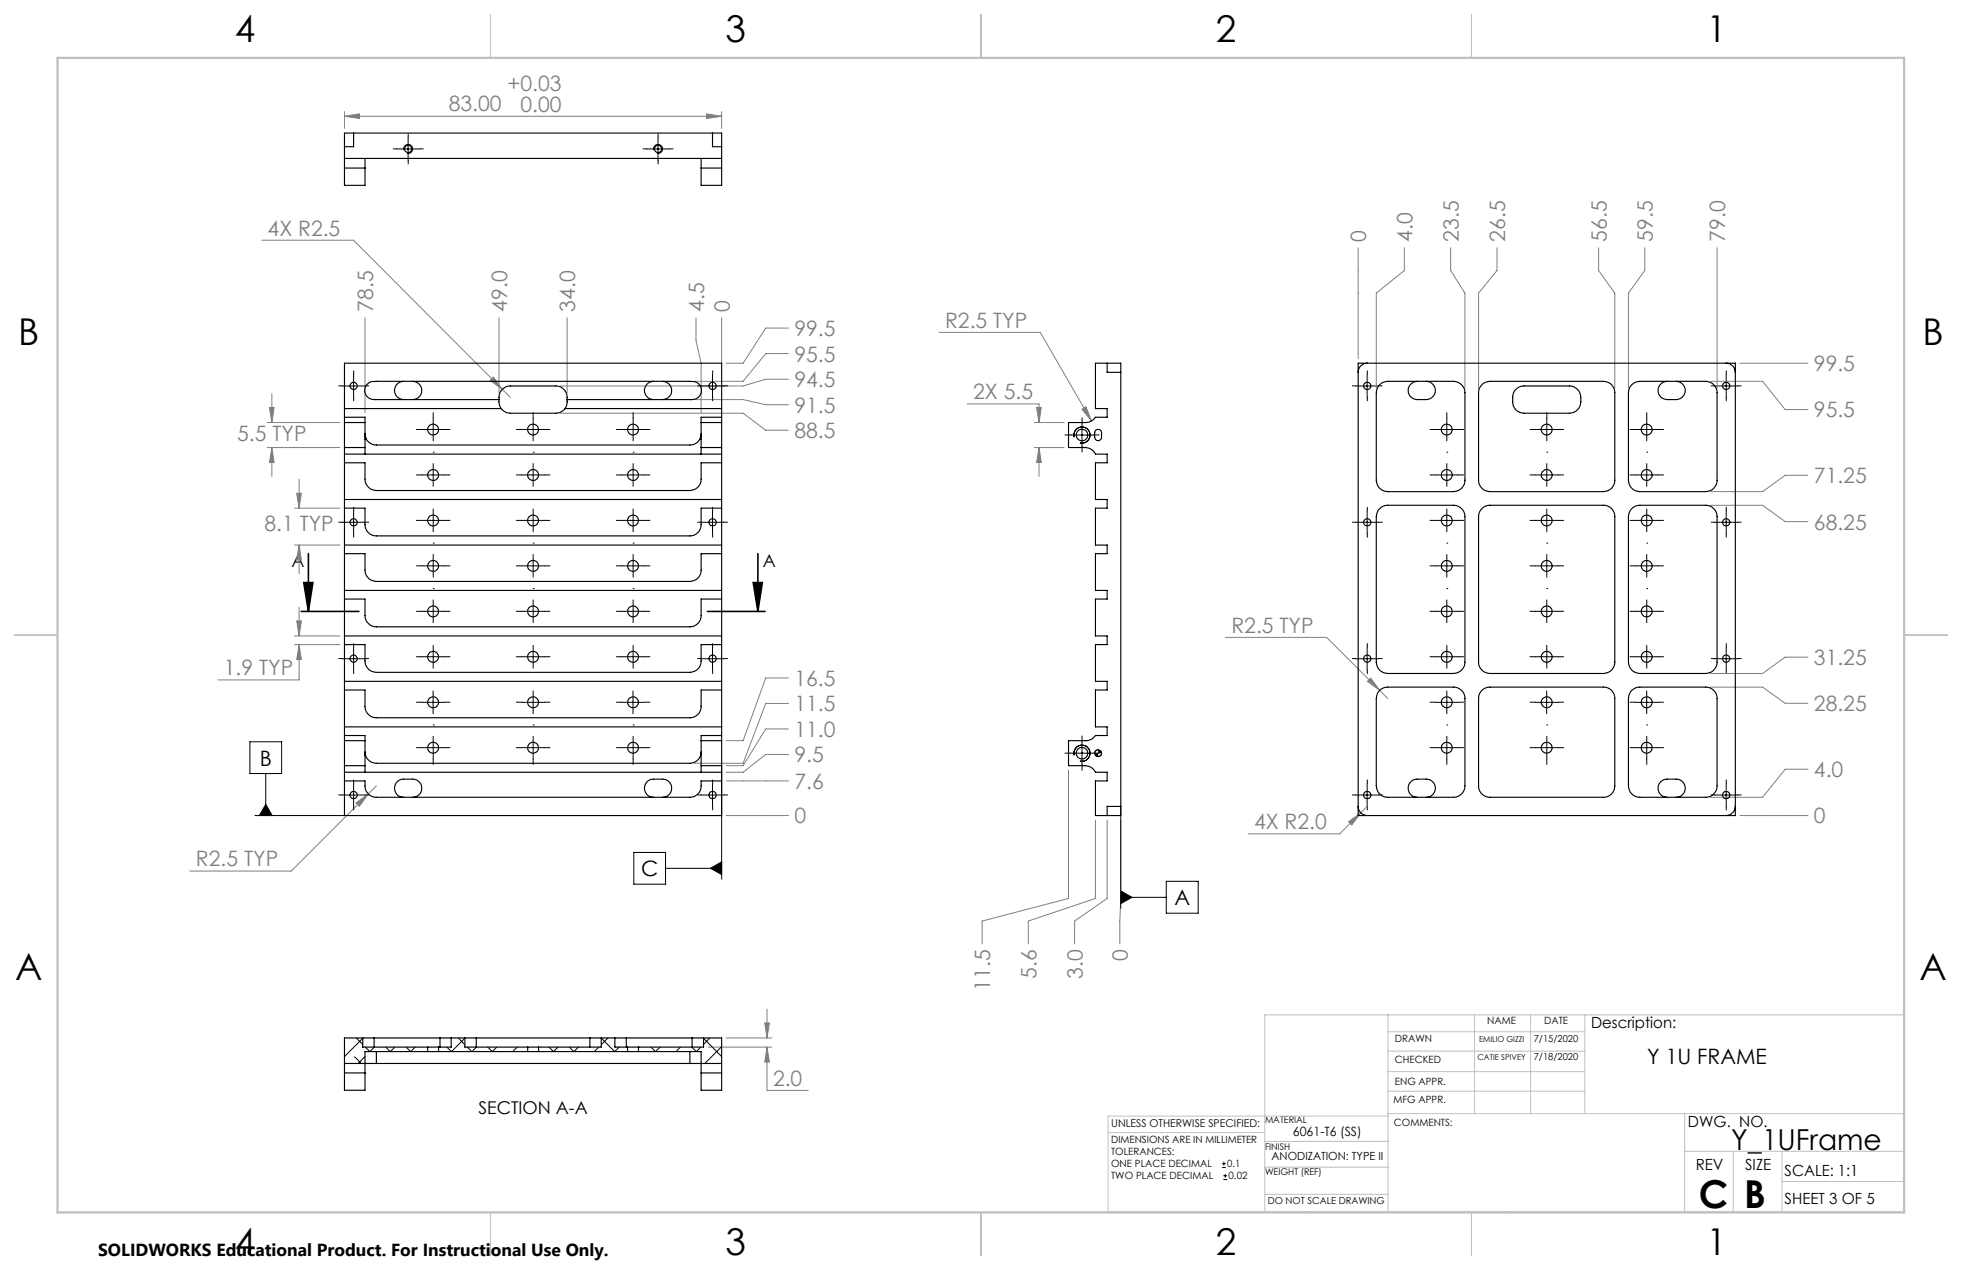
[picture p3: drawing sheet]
<svg xmlns="http://www.w3.org/2000/svg" width="432mm" height="279mm" viewBox="0 0 432 279" stroke-linecap="round" stroke-linejoin="round" font-family="sans-serif">
<g fill="none" stroke="#000" stroke-width=".22">
<path d="M87.3 32.8h5M88.9 33a.99 .99 0 0 1 .8-1.2 .99 .99 0 0 1 1.1 1.1 .99 .99 0 0 1-1.2 .8M89.8 30.3v5M142.3 32.8h5M143.9 33a.99 .99 0 0 1 .8-1.2 .99 .99 0 0 1 1.1 1.1 .99 .99 0 0 1-1.2 .8M144.8 30.3v5M75.3 84.9h5M77.8 82.4v5M154.3 84.9h5M156.8 82.4v5M235.6 95.7h5M236.4 96.2a1.79 1.79 0 0 1 1.6-2.3 1.79 1.79 0 0 1 1.9 2 1.79 1.79 0 0 1-2.2 1.5"/>
<path d="M238.1 93.2v5M298.4 84.9h5M300.9 82.4v5M377.4 84.9h5M379.9 82.4v5M75.3 114.9h5M77.8 112.4v5M154.3 114.9h5M156.8 112.4v5M298.4 114.9h5M300.9 112.4v5M377.4 114.9h5"/>
<path d="M379.9 112.4v5M75.3 144.9h5M77.8 142.4v5M92.8 154.5h5M95.3 152v5M114.8 154.5h5M117.3 152v5M136.8 154.5h5M139.3 152v5M154.3 144.9h5M156.8 142.4v5M298.4 144.9h5"/>
<path d="M300.9 142.4v5M315.9 154.5h5M318.4 152v5M337.9 154.5h5M340.4 152v5M359.9 154.5h5M362.4 152v5M377.4 144.9h5M379.9 142.4v5M55 163.2h7v7h-7zM56.1 179.4h19.7M58.5 177l1.4 2.4h-2.8z"/>
<path d="M58.5 170.2v9.2M75.3 174.9h5M77.8 172.4v5M154.3 174.9h5M156.8 172.4v5M158.8 168.5v24.9M235.6 165.7h5M236.4 166.2a1.78 1.78 0 0 1 1.6-2.3 1.78 1.78 0 0 1 1.9 2 1.78 1.78 0 0 1-2.2 1.5M238.1 163.2v5M241.7 165a.78 .78 0 0 0-.8 .7M242.4 165.7a.72 .72 0 0 1-.7 .7M246.7 177.4v22.4"/>
<path d="M298.4 174.9h5M300.9 172.4v5M377.4 174.9h5M379.9 172.4v5M139.5 187.5h7v7h-7zM146.5 191h12.3M156.4 191l2.4-1.4v2.8zM246.7 196l2.4 1.4-2.4 1.4zM246.7 197.4h10M256.7 193.9h7v7h-7zM269 256.9h.8M269 256h.8"/>
<path d="M269.2 259.5h.9M269.2 258.7h.9M269.3 255.6v.8M269.7 258.3v.8"/>
</g>
<path d="M66.3 134.5h12.7M66.9 128.2h2l-1 6.3zM67.9 121.8v12.7M155.7 134.5h12.7M165.8 128.2h2l-1 6.3zM166.8 121.8v12.7" fill="none" stroke="#000" stroke-width=".35"/>
<g fill="none" stroke="#808080" stroke-width=".22">
<path d="M75.8 25.6l3.3-.6v1.1zM75.8 24.6v3.7M75.8 25.6h83M155.5 25l3.3 .6-3.3 .5zM158.8 24.6v3.7M57.6 52.8h20.2l34.5 34.6M298.9 54.5v24.4M309.1 54.5v5l-6.2 5v20.9M319.3 54.5v5l3.1 5v20.9M329.5 54.5v5l-4.1 5v20.9M351.8 54.5v5l3.6 5v20.9M362 54.5v5l-3.6 5v20.9"/>
<path d="M377.9 54.5v30.9M80.3 69.9v20.9M109.8 69.9v16.5M124.8 69.9v16.5M153.2 69.9v5l1.1 5v10.9M158.8 69.9v10M173.5 77.8h-5l-5 6.1h-10.7M173.5 72.2h-5l-5 7.7h-3.7M206.7 73.1h22.3l11.2 19.5M382.9 79.9h15M58.8 93h16M58.8 98.5h16"/>
<path d="M59.3 89.6h1l-.5 3.4zM59.8 86.6v6.4M59.8 98.5v6.3M59.8 98.5l.5 3.2h-1zM108.6 82.9l2 2.8-2.8-2zM123.3 90.9h40.2l5 3.8h5M153 87.9h10.5l5 1.1h5M173.5 83.4h-5l-5 1.5h-40.2M212.9 88.9h15.8v4.1M227.6 93h6.6M227.6 98.5h6.6M228.1 89.6h1.1l-.5 3.4z"/>
<path d="M228.7 98.5v6.3M228.7 98.5l.5 3.2h-1.1zM238.1 90l.9-.5 1.2 3.1zM376.4 83.9h11.5l5 6.2h5M64.8 111.8h10M64.8 119.9h10M65.3 108.5h1l-.5 3.3zM65.8 105.4v6.4M65.8 119.9v6.4M65.8 119.9l.5 3.3h-1zM376.4 111.2h11.5l5 3.6h5M397.9 104.6h-5l-5 3.6h-11.5"/>
<path d="M64.8 139.9h10M65.3 136.6h1l-.5 3.3zM65.8 133.6v6.3M64.8 141.8h10M65.8 141.8v7.8h-17.8M65.8 141.8l.5 3.3h-1zM173.5 149.2h-5l-5 13.7h-3.7M173.5 154.8h-5l-5 13.1h-10.7M269.7 140.2h22.3l11.6 11.7M301.7 149.2l1.9 2.7-2.6-2zM303.6 151.9l1.8 1.8M376.4 151.2h11.5l5 3.5h5"/>
<path d="M397.9 144.6h-5l-5 3.6h-11.5M78.4 176.6l2.7-1.9-2 2.7zM82.8 172.9l-18.7 18.7h-22.3M159.8 179.4h13.7M159.8 171.8h13.7M173.5 166h-5l-5 3.9h-3.7M173.5 160.4h-5l-5 8.1h-3.7M235.2 169.4v28.3l-19.1 4.9v5M300.9 177.4l-6 6h-20.2M382.9 179.4h15M397.9 169.2h-5l-5 6.2h-11.5M241.1 180.4v17.3l-14.8 4.9v5"/>
<path d="M243.7 180.4v17.3l-7.2 4.9v5M246.7 180.4v17.3l-.2 9.9M296.8 180.8l2.7-2-2 2.7zM155.8 230.4h14M159.8 228.4h10M168.3 225h1l-.5 3.4zM168.8 230.4l.5 3.2h-1zM168.8 230.4v9.5h9.1M168.8 222v6.4"/>
</g>
<g fill="none" stroke="#000" stroke-width=".22" stroke-dasharray="15.2 1.3 1.3 1.3">
<path d="M87.3 32.8h-.8M89.8 30.3v-.9M89.8 35.3v.8M92.3 32.8h.8M142.3 32.8h-.8M144.8 30.3v-.9M144.8 35.3v.8M147.3 32.8h.8M75.3 84.9h-.8M77.8 82.4v-.8M77.8 87.4v.8M80.3 84.9h.8"/>
<path d="M92.8 94.5h-1.2M95.3 94.5v-2.5M95.3 94.5h-2.5M95.3 94.5v2.5M95.3 94.5h2.5M95.3 92v-1.2M95.3 99.5h.1M97.8 94.5h1.2M114.8 94.5h-1.2M117.3 94.5v-2.5M117.3 94.5h-2.5M117.3 94.5v2.5"/>
<path d="M117.3 94.5h2.5M117.3 92v-1.2M117.3 99.5h.1M119.8 94.5h1.2M136.8 94.5h-1.2M139.3 94.5v-2.5M139.3 94.5h-2.5M139.3 94.5v2.5M139.3 94.5h2.5M139.3 92v-1.2M139.3 99.5h.1M141.8 94.5h1.2"/>
<path d="M154.3 84.9h-.8M156.8 82.4v-.8M156.8 87.4v.8M159.3 84.9h.8M235.6 95.7h-1.2M238.1 93.2v-1.3M238.1 98.2v1.3M240.6 95.7h1.3M298.4 84.9h-.8M300.9 82.4v-.8M300.9 87.4v.8M303.4 84.9h.8"/>
<path d="M315.9 94.5h-1.2M318.4 94.5v-2.5M318.4 94.5h-2.5M318.4 94.5v2.5M318.4 94.5h2.5M318.4 92v-1.2M318.4 99.5h.1M320.9 94.5h1.2M337.9 94.5h-1.2M340.4 99.5h.1M340.4 94.5v-2.5M340.4 94.5h-2.5"/>
<path d="M340.4 94.5v2.5M340.4 94.5h2.5M340.4 92v-1.2M342.9 94.5h1.2M359.9 94.5h-1.2M362.4 99.5h.1M362.4 94.5v-2.5M362.4 94.5h-2.5M362.4 94.5v2.5M362.4 94.5h2.5M362.4 92v-1.2M364.9 94.5h1.2"/>
<path d="M377.4 84.9h-.8M379.9 82.4v-.8M379.9 87.4v.8M382.4 84.9h.8M75.3 114.9h-.8M77.8 112.4v-.8M77.8 117.4v.8M80.3 114.9h.8M92.8 114.5h-1.2M92.8 104.5h-1.2M95.3 114.5v-2.5M95.3 114.5h-2.5"/>
<path d="M95.3 114.5v2.5M95.3 114.5h2.5M95.3 104.5v-2.5M95.3 104.5h-2.5M95.3 104.5v2.5M95.3 104.5h2.5M95.3 119.5h.1M97.8 114.5h1.2M97.8 104.5h1.2M114.8 114.5h-1.2M114.8 104.5h-1.2M117.3 114.5v-2.5"/>
<path d="M117.3 114.5h-2.5M117.3 114.5v2.5M117.3 114.5h2.5M117.3 104.5v-2.5M117.3 104.5h-2.5M117.3 104.5v2.5M117.3 104.5h2.5M117.3 119.5h.1M119.8 114.5h1.2M119.8 104.5h1.2M136.8 114.5h-1.2M136.8 104.5h-1.2"/>
<path d="M139.3 114.5v-2.5M139.3 114.5h-2.5M139.3 114.5v2.5M139.3 114.5h2.5M139.3 104.5v-2.5M139.3 104.5h-2.5M139.3 104.5v2.5M139.3 104.5h2.5M139.3 119.5h.1M141.8 114.5h1.2M141.8 104.5h1.2M154.3 114.9h-.8"/>
<path d="M156.8 112.4v-.8M156.8 117.4v.8M159.3 114.9h.8M298.4 114.9h-.8M300.9 112.4v-.8M300.9 117.4v.8M303.4 114.9h.8M315.9 114.5h-1.2M315.9 104.5h-1.2M318.4 114.5v-2.5M318.4 114.5h-2.5M318.4 114.5v2.5"/>
<path d="M318.4 114.5h2.5M318.4 104.5v-2.5M318.4 104.5h-2.5M318.4 104.5v2.5M318.4 104.5h2.5M318.4 119.5h.1M320.9 114.5h1.2M320.9 104.5h1.2M337.9 114.5h-1.2M337.9 104.5h-1.2M340.4 119.5h.1M340.4 114.5v-2.5"/>
<path d="M340.4 114.5h-2.5M340.4 114.5v2.5M340.4 114.5h2.5M340.4 104.5v-2.5M340.4 104.5h-2.5M340.4 104.5v2.5M340.4 104.5h2.5M342.9 114.5h1.2M342.9 104.5h1.2M359.9 114.5h-1.2M359.9 104.5h-1.2M362.4 119.5h.1"/>
<path d="M362.4 114.5v-2.5M362.4 114.5h-2.5M362.4 114.5v2.5M362.4 114.5h2.5M362.4 104.5v-2.5M362.4 104.5h-2.5M362.4 104.5v2.5M362.4 104.5h2.5M364.9 114.5h1.2M364.9 104.5h1.2M377.4 114.9h-.8M379.9 112.4v-.8"/>
<path d="M379.9 117.4v.8M382.4 114.9h.8M92.8 134.5h-1.2M92.8 124.5h-1.2M95.3 134.5v-2.5M95.3 134.5h-2.5M95.3 134.5v2.5M95.3 134.5h2.5M95.3 124.5v-2.5M95.3 124.5h-2.5M95.3 124.5v2.5M95.3 124.5h2.5"/>
<path d="M95.3 129.5h.1M97.8 134.5h1.2M97.8 124.5h1.2M114.8 134.5h-1.2M114.8 124.5h-1.2M117.3 134.5v-2.5M117.3 134.5h-2.5M117.3 134.5v2.5M117.3 134.5h2.5M117.3 124.5v-2.5M117.3 124.5h-2.5M117.3 124.5v2.5"/>
<path d="M117.3 124.5h2.5M117.3 129.5h.1M119.8 134.5h1.2M119.8 124.5h1.2M136.8 134.5h-1.2M136.8 124.5h-1.2M139.3 134.5v-2.5M139.3 134.5h-2.5M139.3 134.5v2.5M139.3 134.5h2.5M139.3 124.5v-2.5M139.3 124.5h-2.5"/>
<path d="M139.3 124.5v2.5M139.3 124.5h2.5M139.3 129.5h.1M141.8 134.5h1.2M141.8 124.5h1.2M315.9 134.5h-1.2M315.9 124.5h-1.2M318.4 134.5v-2.5M318.4 134.5h-2.5M318.4 134.5v2.5M318.4 134.5h2.5M318.4 124.5v-2.5"/>
<path d="M318.4 124.5h-2.5M318.4 124.5v2.5M318.4 124.5h2.5M318.4 129.5h.1M320.9 134.5h1.2M320.9 124.5h1.2M337.9 134.5h-1.2M337.9 124.5h-1.2M340.4 129.5h.1M340.4 134.5v-2.5M340.4 134.5h-2.5M340.4 134.5v2.5"/>
<path d="M340.4 134.5h2.5M340.4 124.5v-2.5M340.4 124.5h-2.5M340.4 124.5v2.5M340.4 124.5h2.5M342.9 134.5h1.2M342.9 124.5h1.2M359.9 134.5h-1.2M359.9 124.5h-1.2M362.4 129.5h.1M362.4 134.5v-2.5M362.4 134.5h-2.5"/>
<path d="M362.4 134.5v2.5M362.4 134.5h2.5M362.4 124.5v-2.5M362.4 124.5h-2.5M362.4 124.5v2.5M362.4 124.5h2.5M364.9 134.5h1.2M364.9 124.5h1.2M75.3 144.9h-.8M77.8 142.4v-.8M77.8 147.4v.8M80.3 144.9h.8"/>
<path d="M92.8 154.5h-1.2M92.8 144.5h-1.2M95.3 144.5v-2.5M95.3 144.5h-2.5M95.3 144.5v2.5M95.3 144.5h2.5M95.3 159.5h.1M97.8 154.5h1.2M97.8 144.5h1.2M114.8 154.5h-1.2M114.8 144.5h-1.2M117.3 144.5v-2.5"/>
<path d="M117.3 144.5h-2.5M117.3 144.5v2.5M117.3 144.5h2.5M117.3 159.5h.1M119.8 154.5h1.2M119.8 144.5h1.2M136.8 154.5h-1.2M136.8 144.5h-1.2M139.3 144.5v-2.5M139.3 144.5h-2.5M139.3 144.5v2.5M139.3 144.5h2.5"/>
<path d="M139.3 159.5h.1M141.8 154.5h1.2M141.8 144.5h1.2M154.3 144.9h-.8M156.8 142.4v-.8M156.8 147.4v.8M159.3 144.9h.8M298.4 144.9h-.8M300.9 142.4v-.8M300.9 147.4v.8M303.4 144.9h.8M315.9 154.5h-1.2"/>
<path d="M315.9 144.5h-1.2M318.4 144.5v-2.5M318.4 144.5h-2.5M318.4 144.5v2.5M318.4 144.5h2.5M318.4 159.5h.1M320.9 154.5h1.2M320.9 144.5h1.2M337.9 154.5h-1.2M337.9 144.5h-1.2M340.4 159.5h.1M340.4 144.5v-2.5"/>
<path d="M340.4 144.5h-2.5M340.4 144.5v2.5M340.4 144.5h2.5M342.9 154.5h1.2M342.9 144.5h1.2M359.9 154.5h-1.2M359.9 144.5h-1.2M362.4 159.5h.1M362.4 144.5v-2.5M362.4 144.5h-2.5M362.4 144.5v2.5M362.4 144.5h2.5"/>
<path d="M364.9 154.5h1.2M364.9 144.5h1.2M377.4 144.9h-.8M379.9 142.4v-.8M379.9 147.4v.8M382.4 144.9h.8M75.3 174.9h-.8M77.8 172.4v-.8M77.8 177.4v.8M80.3 174.9h.8M92.8 164.5h-1.2M95.3 164.5v-2.5"/>
<path d="M95.3 164.5h-2.5M95.3 164.5v2.5M95.3 164.5h2.5M95.3 167v1.2M97.8 164.5h1.2M114.8 164.5h-1.2M117.3 164.5v-2.5M117.3 164.5h-2.5M117.3 164.5v2.5M117.3 164.5h2.5M117.3 167v1.2M119.8 164.5h1.2"/>
<path d="M136.8 164.5h-1.2M139.3 164.5v-2.5M139.3 164.5h-2.5M139.3 164.5v2.5M139.3 164.5h2.5M139.3 167v1.2M141.8 164.5h1.2M154.3 174.9h-.8M156.8 172.4v-.8M156.8 177.4v.8M159.3 174.9h.8M235.6 165.7h-1.2"/>
<path d="M238.1 163.2v-1.3M238.1 168.2v1.3M240.6 165.7h1.3M298.4 174.9h-.8M300.9 172.4v-.8M300.9 177.4v.8M303.4 174.9h.8M315.9 164.5h-1.2M318.4 164.5v-2.5M318.4 164.5h-2.5M318.4 164.5v2.5M318.4 164.5h2.5"/>
<path d="M318.4 167v1.2M320.9 164.5h1.2M337.9 164.5h-1.2M340.4 164.5v-2.5M340.4 164.5h-2.5M340.4 164.5v2.5M340.4 164.5h2.5M340.4 167v1.2M342.9 164.5h1.2M359.9 164.5h-1.2M362.4 164.5v-2.5M362.4 164.5h-2.5"/>
<path d="M362.4 164.5v2.5M362.4 164.5h2.5M362.4 167v1.2M364.9 164.5h1.2M377.4 174.9h-.8M379.9 172.4v-.8M379.9 177.4v.8M382.4 174.9h.8"/>
</g>
<path d="M418.9 223.3v43.3" fill="none" stroke="#c0c0c0" stroke-width=".22" stroke-dasharray="15.2 1.3 1.3 1.3" stroke-dashoffset="5"/>
<g fill="none" stroke="#c0c0c0" stroke-width=".22">
<path d="M305.5 223.3v43.3M305.5 235.8h43.3M305.5 231.2h43.3M305.5 227h43.3M324.5 223.3v21.7M336.9 223.3v21.7M348.8 223.3v21.7M243.9 249.2h34.4M278.3 256.8h27.2M278.3 251.1h27.3M305.5 245h113.4M305.5 240.1h43.3"/>
<path d="M305.5 245.5h-61.6v21.1h175M370.8 245v21.6M370.8 253.3h48.1M381.5 253.3v13.3M392.2 259.9h26.7M392.2 253.3v13.3M278.3 262.7h27.2M418.9 265.1v-41.8h-140.6v43.3"/>
</g>
<path d="M108 3.2v9.5M215.9 3.2v9.5M323.8 3.2v9.5M3.1 139.7h9.6M419.1 139.7h9.5M108 266.7v9.6M215.9 266.7v9.6M323.8 266.7v9.6" fill="none" stroke="#c0c0c0" stroke-width=".25"/>
<path d="M12.7 12.7h406.4v254h-406.4z" fill="none" stroke="#c0c0c0" stroke-width=".5"/>
<path d="M165.8 128.2h2l-1 6.3zM66.9 128.2h2l-1 6.3z" fill="#000"/>
<path d="M59.3 89.6h1l-.5 3.4zM59.8 98.5l.5 3.2h-1zM65.3 108.5h1l-.5 3.3zM65.8 119.9l.5 3.3h-1zM65.3 136.6h1l-.5 3.3zM65.8 141.8l.5 3.3h-1zM78.4 176.6l.7 .8 2-2.7zM108.6 82.9l-.8 .8 2.8 2zM75.8 25.6l3.3-.6v1.1zM155.5 25l3.3 .6-3.3 .5zM296.8 180.8l.7 .7 2-2.7zM301.7 149.2l-.7 .7 2.6 2zM238.1 90l2.1 2.6-1.2-3.1zM228.1 89.6h1.1l-.5 3.4zM228.7 98.5l.5 3.2h-1.1zM168.3 225h1l-.5 3.4zM168.8 230.4l.5 3.2h-1z" fill="#808080"/>
<path d="M58.5 177l1.4 2.4h-2.8zM156.4 191l2.4 1.4v-2.8zM246.7 196l2.4 1.4-2.4 1.4zM240.9 165.7a.72 .72 0 0 0 .8 .7v-.7zM241.7 165v.7h.7a.72 .72 0 0 0-.7-.7z" fill="#000"/>
<g fill="none" stroke="#000" stroke-width=".25">
<path d="M75.8 34.9v2.1M75.8 37v3.8h4.5v-3.8M75.8 34.9h83M75.8 37h4.5M77.8 29.3h-2v5.6M77.8 29.3v3h-2M77.8 29.3h79M80.3 34.9v2.1M154.3 34.9v2.1M154.3 37v3.8h4.5v-3.8M154.3 37h4.5M156.8 29.3h2v5.6"/>
<path d="M156.8 29.3v3h2M158.8 34.9v2.1M243.7 79.9v2h3M298.9 79.9h83v99.5h-83zM300.9 79.9a1.99 1.99 0 0 0-2 2M379.9 79.9a2.05 2.05 0 0 1 2 2M75.8 98.5v1.4M75.8 91.8h4.5v1.2M75.8 91.8v1.2M75.8 98.5h4.5M75.8 91.8v-11.9h83v11.9M75.8 93v5.5"/>
<path d="M75.8 99.9v61.9M75.8 93h4.5M75.8 99.9h83M75.8 89.9h34.5M80.3 98.5v1.4M80.3 95.4l.2 .8M80.3 93v5.5M80.3 96.7h.3M80.3 96.2h.2M80.5 96.2l.1 .5M80.6 96.7a2.44 2.44 0 0 0 2.2 1.2h69a2.44 2.44 0 0 0 2.2-1.2M88.8 83.9a2.01 2.01 0 0 0-2 2 2.01 2.01 0 0 0 2 2"/>
<path d="M90.8 83.9a2.01 2.01 0 0 1 2 2 2.01 2.01 0 0 1-2 2M109.8 87.9h-27.2a2.05 2.05 0 0 1-2.3-2.1 2.05 2.05 0 0 1 2.5-1.9h69.1a2.05 2.05 0 0 1 2.5 1.9 2.05 2.05 0 0 1-2.4 2.1h-27.2M110.3 89.9l-.3-.7a4.6 4.6 0 0 1 .2-3.2 2.64 2.64 0 0 1 2.1-1.1h10a2.72 2.72 0 0 1 2.5 3.5l-.1 .8-.4 .7M110.3 89.9a2.57 2.57 0 0 0 2 1h10a2.57 2.57 0 0 0 2-1M124.3 89.9h34.5M143.8 83.9a2.01 2.01 0 0 0-2 2 2.01 2.01 0 0 0 2 2M145.8 83.9a2.01 2.01 0 0 1 2 2 2.01 2.01 0 0 1-2 2M154 96.7h.3M154.2 96.2l-.2 .5M154.2 96.2h.1M154.3 98.5v1.4M154.3 95.4l-.1 .8"/>
<path d="M154.3 98.5h4.5M154.3 93h4.5M154.3 93v5.5M158.8 98.5v1.4M158.8 91.8v1.2M158.8 91.8h-4.5v1.2M158.8 93v5.5M158.8 99.9v61.9M241.1 94.7l.4-.2a.73 .73 0 0 1 .9 .7v1a.76 .76 0 0 1-.7 .8 .76 .76 0 0 1-.8-.8v-1zM246.7 81.9v-2h-5.6v10h2.6v1.9h-2.6a2.58 2.58 0 0 1-2.1 1.2h-3.8v5.5h3.6a2.57 2.57 0 0 1 2.3 1.4h2.6v1.9h-2.6v8.1h2.6v1.9h-2.6v8.1h2.6v1.9h-2.6v8.1h2.6v1.9h-2.6v8.1h2.6v1.9h-2.6v8.1h2.6v1.9h-2.6v8.1h2.6v1.9h-2.6a2.44 2.44 0 0 1-2.1 1.1h-3.8v5.6h3.6a2.57 2.57 0 0 1 2.3 1.4h2.6v1.9h-2.6v7.6h5.6v-2M246.7 81.9v95.5M303.6 84.6a2.72 2.72 0 0 1 1.8-.7h14.5a2.53 2.53 0 0 1 2.5 2.5v19.3a2.53 2.53 0 0 1-2.5 2.5h-14.5a2.53 2.53 0 0 1-2.5-2.5v-19.3a2.72 2.72 0 0 1 .7-1.8z"/>
<path d="M311.9 83.9a2.01 2.01 0 0 0-2 2 2.01 2.01 0 0 0 2 2 3.9 3.9 0 0 0 3.2-.4 2 2 0 0 0 .7-2.3 2 2 0 0 0-1.9-1.3M326.1 84.6a2.72 2.72 0 0 1 1.8-.7h25a2.47 2.47 0 0 1 2.5 2.5v19.3a2.47 2.47 0 0 1-2.5 2.5h-25a2.53 2.53 0 0 1-2.5-2.5v-19.3a2.32 2.32 0 0 1 .7-1.8zM333.6 85.7a2.32 2.32 0 0 1 1.8-.8h10a2.72 2.72 0 0 1 2.5 3.5 2.53 2.53 0 0 1-2.5 2.5h-10a2.47 2.47 0 0 1-2.5-2.5 3.2 3.2 0 0 1 .7-2.7zM359.1 84.6a2.72 2.72 0 0 1 1.8-.7h14.5a2.53 2.53 0 0 1 2.5 2.5v19.3a2.53 2.53 0 0 1-2.5 2.5h-14.5a2.53 2.53 0 0 1-2.5-2.5v-19.3a2.72 2.72 0 0 1 .7-1.8zM366.9 83.9a2.01 2.01 0 0 0-2 2 2.01 2.01 0 0 0 2 2 3.9 3.9 0 0 0 3.2-.4 2 2 0 0 0 .7-2.3 2 2 0 0 0-1.9-1.3M75.8 111.8h4.5v3.6a2.53 2.53 0 0 0 2.5 2.5h69a2.47 2.47 0 0 0 2.5-2.5v-3.6h4.5M75.8 101.8h4.5v3.6a2.53 2.53 0 0 0 2.5 2.5h69a2.47 2.47 0 0 0 2.5-2.5v-3.6h4.5M75.8 119.9h83M75.8 109.9h83M303.6 111.9a2.32 2.32 0 0 1 1.8-.7h14.5a2.53 2.53 0 0 1 2.5 2.5v32a2.53 2.53 0 0 1-2.5 2.5h-14.5a2.53 2.53 0 0 1-2.5-2.5v-32a2.72 2.72 0 0 1 .7-1.8zM326.1 111.9a2.32 2.32 0 0 1 1.8-.7h25a2.47 2.47 0 0 1 2.5 2.5v32a2.47 2.47 0 0 1-2.5 2.5h-25a2.53 2.53 0 0 1-2.5-2.5v-32a2.32 2.32 0 0 1 .7-1.8zM359.1 111.9a2.32 2.32 0 0 1 1.8-.7h14.5a2.53 2.53 0 0 1 2.5 2.5v32a2.53 2.53 0 0 1-2.5 2.5h-14.5a2.53 2.53 0 0 1-2.5-2.5v-32a2.72 2.72 0 0 1 .7-1.8z"/>
<path d="M75.8 131.8h4.5v3.6a2.53 2.53 0 0 0 2.5 2.5h69a2.47 2.47 0 0 0 2.5-2.5v-3.6h4.5M75.8 121.8h4.5v3.6a2.53 2.53 0 0 0 2.5 2.5h69a2.47 2.47 0 0 0 2.5-2.5v-3.6h4.5M75.8 139.9h83M75.8 129.9h83M75.8 151.8h4.5v3.6a2.53 2.53 0 0 0 2.5 2.5h69a2.47 2.47 0 0 0 2.5-2.5v-3.6h4.5M75.8 141.8h4.5v3.6a2.53 2.53 0 0 0 2.5 2.5h69a2.47 2.47 0 0 0 2.5-2.5v-3.6h4.5M75.8 159.9h83M75.8 149.9h83M303.6 151.9a2.47 2.47 0 0 1 1.8-.7h14.5a2.47 2.47 0 0 1 2.5 2.5v19.2a2.53 2.53 0 0 1-2.5 2.5h-14.5a2.53 2.53 0 0 1-2.5-2.5v-19.2a2.71 2.71 0 0 1 .7-1.8zM326.1 151.9a2.47 2.47 0 0 1 1.8-.7h25a2.41 2.41 0 0 1 2.5 2.5v19.2a2.47 2.47 0 0 1-2.5 2.5h-25a2.53 2.53 0 0 1-2.5-2.5v-19.2a2.33 2.33 0 0 1 .7-1.8zM359.1 151.9a2.47 2.47 0 0 1 1.8-.7h14.5a2.47 2.47 0 0 1 2.5 2.5v19.2a2.53 2.53 0 0 1-2.5 2.5h-14.5a2.53 2.53 0 0 1-2.5-2.5v-19.2a2.71 2.71 0 0 1 .7-1.8zM75.8 168.5v1.4"/>
<path d="M75.8 161.8h4.5v1.1M75.8 161.8v1.1M75.8 171.8h4.5a2.92 2.92 0 0 0 1.6 3.4l.9 .2h69a2.47 2.47 0 0 0 2.5-2.5v-1.1h4.5M75.8 162.9v5.6M75.8 169.9v9.5h83v-9.5M75.8 168.5h4.5M75.8 162.9h4.5M75.8 169.9h83M80.3 168.5v1.4M80.3 165.4l.1 .8M80.3 162.9v5.6M80.3 166.2h.1"/>
<path d="M80.4 166.2a2.55 2.55 0 0 0 2.4 1.7h69a2.46 2.46 0 0 0 2.4-1.7M88.8 175.4a1.99 1.99 0 0 1-2-2 1.99 1.99 0 0 1 2-2 3.9 3.9 0 0 1 3.3 .4 2 2 0 0 1 .6 2.3 2 2 0 0 1-1.9 1.3M143.8 175.4a1.99 1.99 0 0 1-2-2 1.99 1.99 0 0 1 2-2 3.9 3.9 0 0 1 3.3 .4 2 2 0 0 1 .6 2.3 2 2 0 0 1-1.9 1.3M154.2 166.2h.1M154.3 168.5v1.4M154.3 165.4l-.1 .8M154.3 168.5h4.5M154.3 162.9h4.5M154.3 162.9v5.6M158.8 168.5v1.4M158.8 161.8v1.1M158.8 161.8h-4.5v1.1"/>
<path d="M158.8 162.9v5.6M246.7 177.4h-3v2M298.9 177.4a1.99 1.99 0 0 0 2 2M311.9 175.4a1.99 1.99 0 0 1-2-2 1.99 1.99 0 0 1 2-2 3.8 3.8 0 0 1 3.2 .4 2 2 0 0 1 .7 2.3 2 2 0 0 1-1.9 1.3M366.9 175.4a1.99 1.99 0 0 1-2-2 1.99 1.99 0 0 1 2-2 3.8 3.8 0 0 1 3.2 .4 2 2 0 0 1 .7 2.3 2 2 0 0 1-1.9 1.3M381.9 177.4a2.05 2.05 0 0 1-2 2M75.8 234v2M75.8 236v3.9h4.5v-3.9M75.8 234h4.5M75.8 236h4.5M79.8 228.4h2.5M79.8 228.4h-4v5.6"/>
<path d="M79.8 228.4v2h14.3M80.3 234h2.5M80.3 234v2M82.3 228.4h14.5M82.3 228.4v2M82.8 234h69M82.8 231.4v2.6M94.1 230.4h2.4M94.1 231.4h2.4M94.1 231.4h-13.8v2.6M94.1 230.4v1M96.5 231.4h19.6"/>
<path d="M96.5 230.4v1M96.8 228.4h2.5M96.8 228.4v2M99.3 228.4h3M99.3 228.4v2h-2.8M102.3 228.4h2.5M102.3 228.4v2h13.8M104.8 228.4h25M104.8 228.4v2M116.1 230.4h2.4M116.1 231.4h2.4M116.1 230.4v1"/>
<path d="M118.5 231.4h19.6M118.5 230.4v1M129.8 228.4h2.5M129.8 228.4v2M132.3 228.4h3M132.3 228.4v2h-13.8M135.3 228.4h2.5M135.3 228.4v2h2.8M137.8 228.4h14.5M137.8 228.4v2M138.1 231.4h2.4M138.1 230.4h2.4"/>
<path d="M138.1 230.4v1M140.5 231.4h13.8v2.6M140.5 230.4v1M151.8 234h2.5M151.8 231.4v2.6M152.3 228.4h2.5M152.3 228.4v2M154.3 234v2M154.3 236v3.9h4.5v-3.9M154.3 234h4.5M154.3 236h4.5M154.8 228.4h4v5.6"/>
<path d="M154.8 228.4v2h-14.3M158.8 234v2"/>
<circle cx="89.8" cy="32.8" r=".81"/>
<circle cx="144.8" cy="32.8" r=".8"/>
<circle cx="77.8" cy="84.9" r=".8"/>
<circle cx="95.3" cy="94.5" r="1.2"/>
<circle cx="117.3" cy="94.5" r="1.21"/>
<circle cx="139.3" cy="94.5" r="1.2"/>
<circle cx="156.8" cy="84.9" r=".8"/>
<circle cx="238.1" cy="95.7" r="1.27"/>
<circle cx="300.9" cy="84.9" r=".8"/>
<circle cx="318.4" cy="94.5" r="1.21"/>
<circle cx="340.4" cy="94.5" r="1.2"/>
<circle cx="362.4" cy="94.5" r="1.21"/>
<circle cx="379.9" cy="84.9" r=".81"/>
<circle cx="77.8" cy="114.9" r=".8"/>
<circle cx="95.3" cy="114.5" r="1.2"/>
<circle cx="95.3" cy="104.5" r="1.2"/>
<circle cx="117.3" cy="114.5" r="1.21"/>
<circle cx="117.3" cy="104.5" r="1.21"/>
<circle cx="139.3" cy="114.5" r="1.2"/>
<circle cx="139.3" cy="104.5" r="1.2"/>
<circle cx="156.8" cy="114.9" r=".8"/>
<circle cx="300.9" cy="114.9" r=".8"/>
<circle cx="318.4" cy="104.5" r="1.21"/>
<circle cx="318.4" cy="114.5" r="1.21"/>
<circle cx="340.4" cy="114.5" r="1.2"/>
<circle cx="340.4" cy="104.5" r="1.2"/>
<circle cx="362.4" cy="114.5" r="1.21"/>
<circle cx="362.4" cy="104.5" r="1.21"/>
<circle cx="379.9" cy="114.9" r=".81"/>
<circle cx="95.3" cy="124.5" r="1.2"/>
<circle cx="95.3" cy="134.5" r="1.2"/>
<circle cx="117.3" cy="124.5" r="1.21"/>
<circle cx="117.3" cy="134.5" r="1.21"/>
<circle cx="139.3" cy="124.5" r="1.2"/>
<circle cx="139.3" cy="134.5" r="1.2"/>
<circle cx="318.4" cy="124.5" r="1.21"/>
<circle cx="318.4" cy="134.5" r="1.21"/>
<circle cx="340.4" cy="134.5" r="1.2"/>
<circle cx="340.4" cy="124.5" r="1.2"/>
<circle cx="362.4" cy="134.5" r="1.21"/>
<circle cx="362.4" cy="124.5" r="1.21"/>
<circle cx="77.8" cy="144.9" r=".8"/>
<circle cx="95.3" cy="144.5" r="1.2"/>
<circle cx="95.3" cy="154.5" r="1.19"/>
<circle cx="117.3" cy="144.5" r="1.21"/>
<circle cx="117.3" cy="154.5" r="1.2"/>
<circle cx="139.3" cy="144.5" r="1.2"/>
<circle cx="139.3" cy="154.5" r="1.18"/>
<circle cx="156.8" cy="144.9" r=".8"/>
<circle cx="300.9" cy="144.9" r=".8"/>
<circle cx="318.4" cy="144.5" r="1.21"/>
<circle cx="318.4" cy="154.5" r="1.2"/>
<circle cx="340.4" cy="144.5" r="1.2"/>
<circle cx="340.4" cy="154.5" r="1.18"/>
<circle cx="362.4" cy="144.5" r="1.21"/>
<circle cx="362.4" cy="154.5" r="1.2"/>
<circle cx="379.9" cy="144.9" r=".81"/>
<circle cx="77.8" cy="174.9" r=".81"/>
<circle cx="95.3" cy="164.5" r="1.2"/>
<circle cx="117.3" cy="164.5" r="1.21"/>
<circle cx="139.3" cy="164.5" r="1.2"/>
<circle cx="156.8" cy="174.9" r=".81"/>
<circle cx="238.1" cy="165.7" r="1.28"/>
<circle cx="241.7" cy="165.7" r=".75"/>
<circle cx="300.9" cy="174.9" r=".81"/>
<circle cx="318.4" cy="164.5" r="1.21"/>
<circle cx="340.4" cy="164.5" r="1.2"/>
<circle cx="362.4" cy="164.5" r="1.21"/>
<circle cx="379.9" cy="174.9" r=".82"/>
</g>
<g fill="none" stroke="#000" stroke-width=".22">
<path d="M78 232.5l1.5 1.5M78.4 228.4l1.4 1.4M79.8 228.4l-4 4M80.3 232.4l-1.5 1.6M80.4 230.4l1 1 1-1M84.9 230.4l1 1 1-1M89.4 230.4l1 1 1-1M100.9 228.4l1.4 1.4M102.3 228.4l-2.9 3-1-1M102.8 230.4l1.1 1 .9-1M107.4 230.4l.9 1 1-1M113.8 230.4l-1 1"/>
<path d="M120.8 230.4l1 1 1-1M125.3 230.4l1 1 1-1M131.8 230.4l-1 1M132.3 228.4l3 3 1-1M133.8 228.4l-1.5 1.4M140.8 230.4l-.3 .2M143.3 230.4l1 1 1-1M149.8 230.4l-1 1M152.3 230.4l.9 1 1-1M154.8 228.4l4 4M156.2 228.4l-1.4 1.4M158.8 230.3l-3.7 3.7"/>
</g>
<g font-size="8.5">
<text x="373.9" y="265.7">C</text>
<text x="383.8" y="265.7">B</text>
</g>
<g font-size="8.1">
<text x="51.7" y="9.3">4</text>
<text x="159.7" y="9.3">3</text>
<text x="267.6" y="9.3">2</text>
<text x="375.6" y="9.3">1</text>
<text x="4" y="76">B</text>
<text x="423.1" y="76">B</text>
<text x="3.3" y="215.7">A</text>
<text x="422.4" y="215.7">A</text>
<text x="51.7" y="276">4</text>
<text x="159.7" y="276">3</text>
<text x="267.6" y="276">2</text>
<text x="375.6" y="276">1</text>
</g>
<text font-size="6.3" x="381" y="253">Y_1UFrame</text>
<g font-size="4.7" fill="#808080">
<text x="111.7" y="20">+0.03</text>
<text x="98.8" y="24.5">83.00</text>
<text x="114.5" y="24.5">0.00</text>
<text x="58.9" y="51.8">4X R2.5</text>
<text x="300.7" y="53.2" transform="rotate(-90 300.7 53.2)">0</text>
<text x="310.9" y="53.2" transform="rotate(-90 310.9 53.2)">4.0</text>
<text x="321" y="53.2" transform="rotate(-90 321 53.2)">23.5</text>
<text x="331.2" y="53.2" transform="rotate(-90 331.2 53.2)">26.5</text>
<text x="353.6" y="53.2" transform="rotate(-90 353.6 53.2)">56.5</text>
<text x="363.8" y="53.2" transform="rotate(-90 363.8 53.2)">59.5</text>
<text x="379.7" y="53.2" transform="rotate(-90 379.7 53.2)">79.0</text>
<text x="82.1" y="68.6" transform="rotate(-90 82.1 68.6)">78.5</text>
<text x="111.6" y="68.6" transform="rotate(-90 111.6 68.6)">49.0</text>
<text x="126.6" y="68.6" transform="rotate(-90 126.6 68.6)">34.0</text>
<text x="155" y="68.6" transform="rotate(-90 155 68.6)">4.5</text>
<text x="160.6" y="68.6" transform="rotate(-90 160.6 68.6)">0</text>
<text x="174.8" y="73.9">99.5</text>
<text x="208" y="72.1">R2.5 TYP</text>
<text x="174.8" y="79.5">95.5</text>
<text x="399.2" y="81.7">99.5</text>
<text x="174.8" y="85.2">94.5</text>
<text x="214.2" y="87.8">2X 5.5</text>
<text x="174.8" y="90.8">91.5</text>
<text x="399.2" y="91.8">95.5</text>
<text x="52.2" y="96.9">5.5 TYP</text>
<text x="174.8" y="96.4">88.5</text>
<text x="399.2" y="106.3">71.25</text>
<text x="58.2" y="116.8">8.1 TYP</text>
<text x="399.2" y="116.5">68.25</text>
<text x="271" y="139.2">R2.5 TYP</text>
<text x="49.3" y="148.6">1.9 TYP</text>
<text x="399.2" y="146.3">31.25</text>
<text x="174.8" y="150.9">16.5</text>
<text x="174.8" y="156.5">11.5</text>
<text x="399.2" y="156.5">28.25</text>
<text x="174.8" y="167.7">9.5</text>
<text x="174.8" y="162.1">11.0</text>
<text x="174.8" y="173.6">7.6</text>
<text x="399.2" y="171">4.0</text>
<text x="174.8" y="181.2">0</text>
<text x="276" y="182.4">4X R2.0</text>
<text x="399.2" y="181.2">0</text>
<text x="43.1" y="190.6">R2.5 TYP</text>
<text x="228.1" y="215.4" transform="rotate(-90 228.1 215.4)">5.6</text>
<text x="238.3" y="215.4" transform="rotate(-90 238.3 215.4)">3.0</text>
<text x="248.2" y="211.5" transform="rotate(-90 248.2 211.5)">0</text>
<text x="217.9" y="218" transform="rotate(-90 217.9 218)">11.5</text>
<text x="170.1" y="238.9">2.0</text>
</g>
<g font-size="4.7">
<text x="57.2" y="168.4">B</text>
<text x="141.1" y="192.8">C</text>
<text x="258.5" y="199.2">A</text>
<text x="362.5" y="234.1">Y 1U FRAME</text>
</g>
<g font-size="3.9">
<text x="64.2" y="124.8">A</text>
<text x="167.9" y="124.8">A</text>
<text x="105.3" y="245">SECTION A-A</text>
</g>
<text font-size="3.8" x="21.6" y="276.3">SOLIDWORKS Educational Product. For Instructional Use Only.</text>
<g font-size="3.4">
<text x="350.2" y="226.2">Description:</text>
<text x="371.5" y="247.9">DWG. NO.</text>
<text x="373.2" y="257.5">REV</text>
<text x="384.1" y="257.5">SIZE</text>
<text x="392.8" y="258.7">SCALE: 1:1</text>
<text x="392.8" y="264.9">SHEET 3 OF 5</text>
</g>
<text font-size="2.8" x="284.5" y="250">6061-T6 (SS)</text>
<text font-size="2.5" x="279.8" y="255.2">ANODIZATION: TYPE II</text>
<text font-size="2.4" x="244.5" y="247.8">UNLESS OTHERWISE SPECIFIED:</text>
<g font-size="2.2">
<text x="327.3" y="225.4">NAME</text>
<text x="339.8" y="225.4">DATE</text>
<text x="307" y="233.8">CHECKED</text>
<text x="307" y="229.3">DRAWN</text>
<text x="307" y="238.6">ENG APPR.</text>
<text x="306.7" y="242.7">MFG APPR.</text>
<text x="244.5" y="251.5">DIMENSIONS ARE IN MILLIMETER</text>
<text x="306.8" y="247.7">COMMENTS:</text>
<text x="244.5" y="254.2">TOLERANCES:</text>
<text x="244.5" y="256.8">ONE PLACE DECIMAL</text>
<text x="270.1" y="256.8">0.1</text>
<text x="244.5" y="259.5">TWO PLACE DECIMAL</text>
<text x="270.4" y="259.5">0.02</text>
</g>
<g font-size="2.1">
<text x="337.6" y="233.1">7/18/2020</text>
<text x="337.6" y="229.3">7/15/2020</text>
<text x="279" y="264.9">DO NOT SCALE DRAWING</text>
</g>
<g font-size="2">
<text x="278.4" y="247.1">MATERIAL</text>
<text x="278.4" y="253">FINISH</text>
<text x="278.4" y="258.5">WEIGHT (REF)</text>
</g>
<g font-size="1.8">
<text x="325.2" y="233.1">CATIE SPIVEY</text>
<text x="325.5" y="229.3">EMILIO GIZZI</text>
</g>
</svg>
